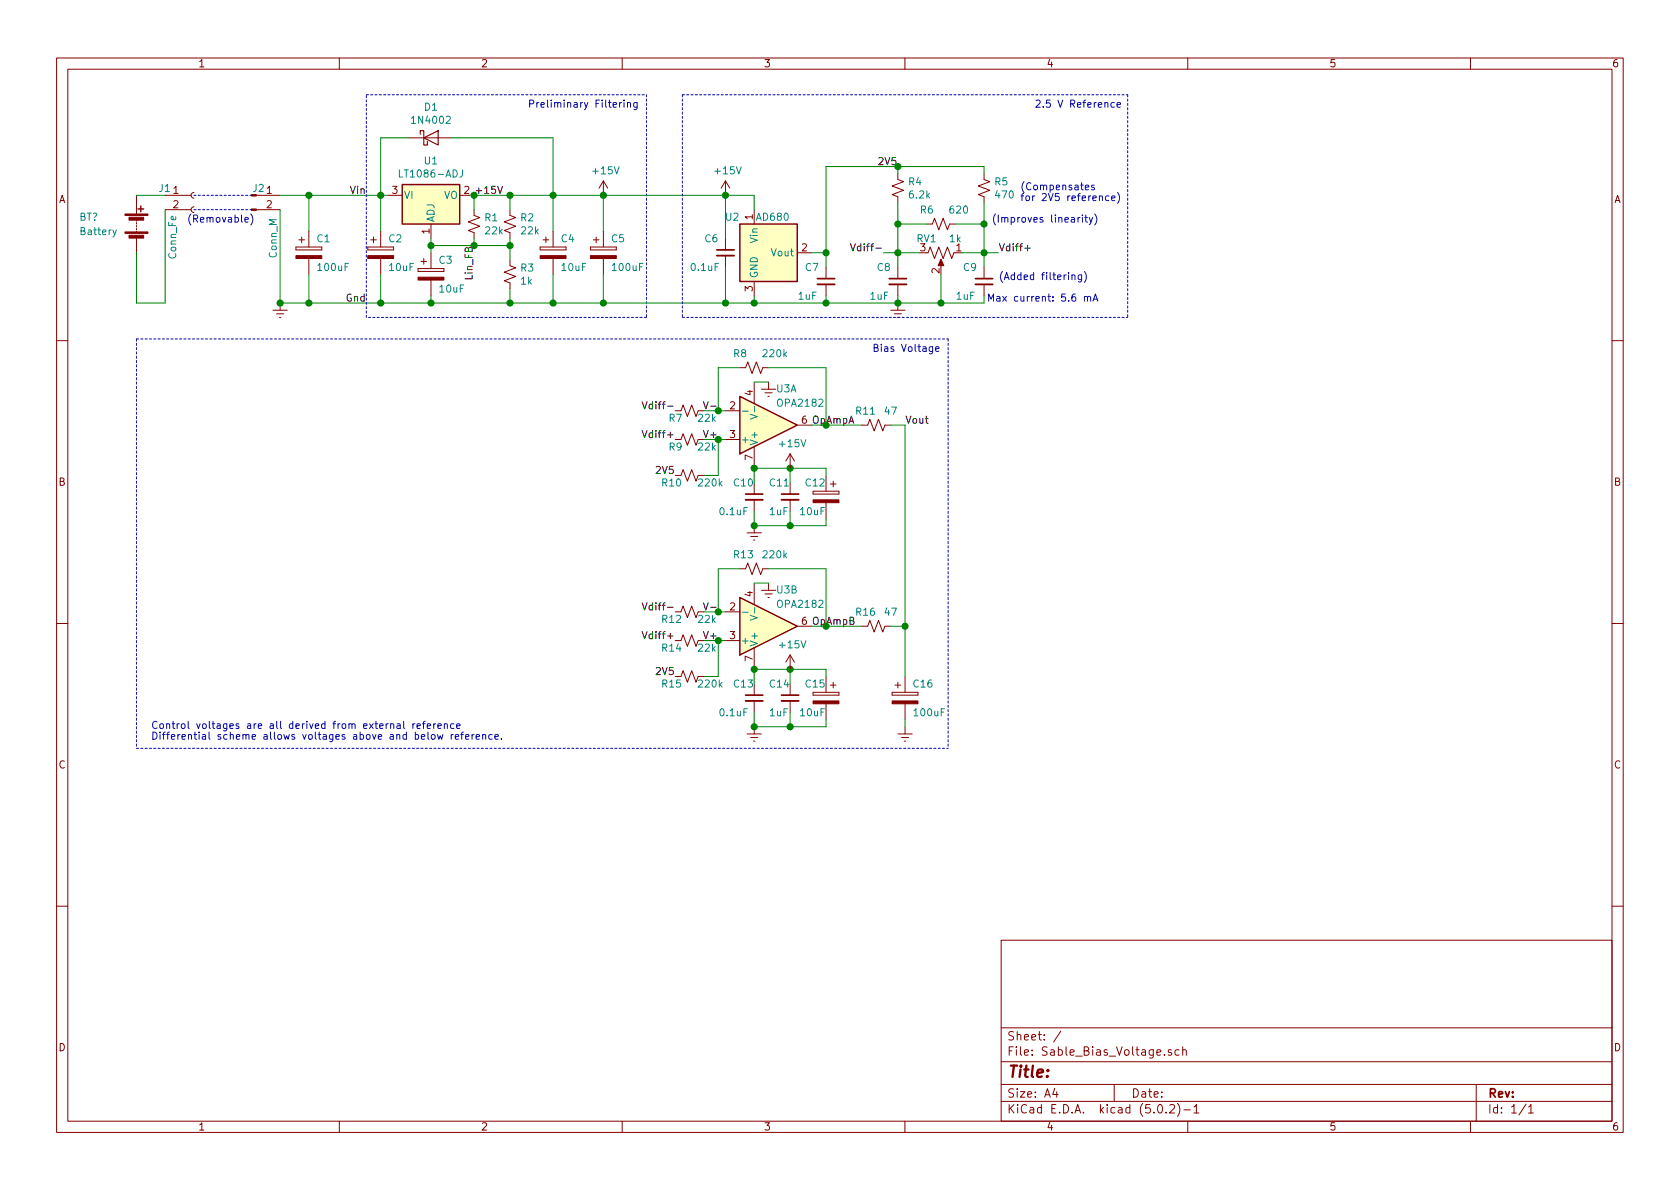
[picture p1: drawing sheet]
<svg xmlns="http://www.w3.org/2000/svg" width="297mm" height="210mm" viewBox="0 0 297 210" stroke-linecap="round" stroke-linejoin="round" font-family="sans-serif">
<g fill="none" stroke="#840000" stroke-width=".18">
<path d="M10 10.3h277v189.9h-277zM12 12.2h273v186.1h-273zM60 10.3v1.9M110 10.3v1.9M160 10.3v1.9M210 10.3v1.9M260 10.3v1.9M24.1 34.5v3.3M24.1 38.9v.2M24.1 39.4v.2M24.1 39.9v.2M29.2 34.5h4.6"/>
<path d="M29.2 37.1h4.6M34.3 36.6l-.3 .1-.2 .3 .1 .4 .4 .2M34.3 34l-.3 .1-.2 .4 .1 .3 .4 .2M45.3 37.1h4.2M45.7 34.5h3.8M68.6 34.5h2.5M72.4 24.4h7.6M76.2 39.6v2.6M81.3 34.5h2.5M83.8 37.1v1l1 .4-2 .7 2 .8-2 .8 1 .3v1.1M90.2 37.1v1l1 .4-2 .7 2 .8-2 .8 1 .3v1.1M106.7 32v2.5"/>
<path d="M106.7 32l-.8 1.3M106.7 32l.7 1.3M128.3 32v2.5M128.3 32l-.8 1.3M128.3 32l.7 1.3M133.3 37.1v2.5M158.7 30.7v1l1.1 .4-2.1 .8 2.1 .7-2.1 .8 1 .4v1M163.8 39.6h1l.4-1 .8 2 .8-2 .7 2 .4-1h1M174 30.7v1l1 .4-2 .8 2 .7-2 .8 1 .4v1M24.1 40.4v.2M24.1 40.9v.2M24.1 42.2v2.5"/>
<path d="M48.3 54.9h2.5M48.9 55.5h1.3M49.4 56.1h.3M49.5 53.6v1.3M52.3 43.7v.5zM52.3 44.2h4.6zM52.3 43.7h4.6zM52.8 42.4h1M53.3 41.9v1M54.6 40.9v2.8M54.6 45.7v2.8M56.9 43.7v.5z"/>
<path d="M65 43.7v.5zM65 44.2h4.6zM65 43.7h4.6zM65.5 42.4h1M66 41.9v1M67.3 40.9v2.8M67.3 45.7v2.8M69.6 43.7v.5zM73.9 47.5v.5zM73.9 48h4.6zM73.9 47.5h4.6zM74.4 46.2h1"/>
<path d="M74.9 45.7v1M76.2 44.7v2.8M76.2 49.5v2.8M78.5 47.5v.5zM90.2 46v1l1 .4-2 .7 2 .8-2 .8 1 .3v1M95.5 43.7v.5zM95.5 44.2h4.6zM95.5 43.7h4.6zM96 42.4h1M96.5 41.9v1M97.8 40.9v2.8M97.8 45.7v2.8"/>
<path d="M100.1 43.7v.5zM104.4 43.7v.5zM104.4 44.2h4.6zM104.4 43.7h4.6zM104.9 42.4h1M105.4 41.9v1M106.7 40.9v2.8M106.7 45.7v2.8M109 43.7v.5zM128.3 42.2v2M128.3 45.2v2M133.3 49.8v2.5"/>
<path d="M141 44.7h2.5M146 47.2v2.1M146 50.3v2M157.5 54.9h2.5M158.1 55.5h1.3M158.6 56.1h.3M158.7 47.2v2.1M158.7 50.3v2M158.7 53.6v1.3M164.1 44.7l.4-1 .7 2 .8-2 .8 2 .7-2 .8 2 .4-1M166.4 46.2v1M174 47.2v2.1"/>
<path d="M174 50.3v2M10 60.2h2M119.4 72.6h1l.4-1 .7 2.1 .8-2.1 .8 2.1 .3-1.1h1.1M119.4 77.7h1l.4-1 .7 2 .8-2 .8 2 .3-1h1.1M128.3 72.6h2.5M128.3 77.7h2.5M130.8 65h1l.4-1 .8 2 .7-2 .8 2 .4-1h1M133.3 67.6v3.8M133.3 79v3.8M134.6 68.8h2.6M135.3 69.5h1.2M135.8 70.1h.2"/>
<path d="M135.9 67.6v1.2M141 75.2h2.5M152.4 75.2h1l.4-1 .8 2 .7-2 .8 2 .4-1h1M285 60.2h2M119.4 84.1h1l.4-1 .7 2 .8-2 .8 2 .3-1h1.1M132.1 94.2h2.5M132.7 94.9h1.3M133.2 95.5h.3M133.3 85.3v2.1M133.3 88.4v2M133.3 93v1.2M139.7 80.3v2.5"/>
<path d="M139.7 85.3v2.1M139.7 88.4v2M139.7 80.3l-.8 1.2M139.7 80.3l.8 1.2M143.8 87.4h4.5zM143.8 86.9h4.5zM143.8 86.9v.5zM146 84.1v2.8M146 88.9v2.8M146.8 85.6h1M147.3 85.1v1M148.3 86.9v.5z"/>
<path d="M10 110.3h2M119.4 108.2h1l.4-1 .7 2 .8-2 .8 2 .3-1h1.1M119.4 113.3h1l.4-1 .7 2 .8-2 .8 2 .3-1h1.1M119.4 119.6h1l.4-1 .7 2 .8-2 .8 2 .3-1h1.1M128.3 108.2h2.5M128.3 113.3h2.5M130.8 100.6h1l.4-1 .8 2 .7-2 .8 2 .4-1h1M133.3 103.1v3.8M133.3 114.5v3.9M134.6 104.4h2.6M135.3 105h1.2M135.8 105.7h.2"/>
<path d="M135.9 103.1v1.3M139.7 115.8v2.6M139.7 115.8l-.8 1.3M139.7 115.8l.8 1.3M141 110.7h2.5M146 119.6v2.8M152.4 110.7h1l.4-1 .8 2.1 .7-2.1 .8 2.1 .4-1.1h1M160 119.6v2.8M285 110.3h2M132.1 129.8h2.5M132.7 130.4h1.3M133.2 131.1h.3"/>
<path d="M133.3 120.9v2M133.3 123.9v2.1M133.3 128.5v1.3M139.7 120.9v2M139.7 123.9v2.1M143.8 122.9h4.5zM143.8 122.4h4.5zM143.8 122.4v.5zM146 124.5v2.7M146.8 121.2h1M147.3 120.6v1.1M148.3 122.4v.5z"/>
<path d="M157.7 122.4v.5zM157.7 122.9h4.6zM157.7 122.4h4.6zM158.2 121.2h1.1M158.7 120.6v1.1M158.7 129.8h2.6M159.4 130.4h1.3M159.9 131.1h.2M160 124.5v2.7M160 128.5v1.3M162.3 122.4v.5zM10 160.2h2"/>
<path d="M177 166.3h108v32h-108zM285 160.2h2M60 198.3v1.9M110 198.3v1.9M160 198.3v1.9M177 194.8h108M177 191.8h108M177 187.8h108M177 181.8h108M186.5 192.5l-.4 1h1M186.8 193v1M187.6 182.3l-1.3 2"/>
<path d="M197 191.8v3M204.8 195.5l.4-.2a.94 .94 0 0 1 0 1.5 .79 .79 0 0 1-.4-1.3zM205.9 186.5v.1M206.2 196.7v.1M206.8 195.5l.2-.2h.4l.2 .2 .1 .3-.1 .2-.8 .8h.9M207.1 185.7l-.3-.1-.2 .2v.2l.5 .2v.3h-.5M208.2 195.1a1.71 1.71 0 0 1 0 2.3M208.5 185.7l-.4-.1-.4 .3 .1 .6 .3 .1 .4-.1M209.1 185.7l.2-.1 .4 .1 .1 .9M209.1 185.1v1.5M209.3 196.3h1.2M210 198.3v1.9"/>
<path d="M211.1 195.8l.4-.5v1.5M211.1 196.8h.9M260 198.3v1.9M261 191.8v6.5M269.8 195.2l-1.2 2M270.3 195.8l.4-.5v1.5M270.3 196.8h.8"/>
</g>
<g fill="#840000" stroke="#840000" stroke-width=".18">
<path d="M52.3 45.2h4.6v.5h-4.6z"/>
<path d="M22.1 41h4.1v.3h-4.1z"/>
<path d="M22.1 37.8h4.1v.3h-4.1z"/>
<path d="M22.8 41.6h2.6v.5h-2.6z"/>
<path d="M22.8 38.4h2.6v.5h-2.6z"/>
<path d="M44.4 37h.9v.2h-.9z"/>
<path d="M44.4 34.4h.9v.3h-.9z"/>
<path d="M65 45.2h4.6v.5h-4.6z"/>
<path d="M95.5 45.2h4.6v.5h-4.6z"/>
<path d="M104.4 45.2h4.6v.5h-4.6z"/>
<path d="M73.9 49h4.6v.5h-4.6z"/>
<path d="M166.4 45.8l.5 1.2h-1z"/>
<path d="M143.8 88.4h4.5v.5h-4.5z"/>
<path d="M143.8 123.9h4.5v.6h-4.5z"/>
<path d="M157.7 123.9h4.6v.6h-4.6z"/>
</g>
<g fill="#ffffc2" stroke="#ffffc2" stroke-width=".18">
<path d="M71.1 32.6h10.2v7h-10.2z"/>
<path d="M130.8 39.6h10.2v10.2h-10.2z"/>
<path d="M130.8 70.1l10.2 5.1-10.2 5.1z"/>
<path d="M130.8 105.7l10.2 5-10.2 5.1z"/>
</g>
<path d="M24.4 37h1M24.9 36.4v1.1M71.1 32.6h10.2v7h-10.2zM130.8 39.6h10.2v10.2h-10.2zM130.8 70.1l10.2 5.1-10.2 5.1zM130.8 105.7l10.2 5-10.2 5.1z" fill="none" stroke="#840000" stroke-width=".25"/>
<path d="M81.8 30v1l-.2 .3h-.3M20.6 40.7l-.5 1.1-.1 .1M131.3 72.7h1M132.6 73.2l1.3 .5-1.3 .4M133.4 71.9v.9M131.3 108.3h1M132.6 108.8l1.3 .4-1.3 .5M133.4 107.4v1" fill="none" stroke="#008484" stroke-width=".18"/>
<g fill="none" stroke="#0000c2" stroke-width=".18">
<path d="M93.6 18.4l.7-.1 .1-.2-.1-.3-.2-.1h-.5v1.3M94.9 18.1v.9M95.3 18.1l-.4 .3M112.6 18.1v1l-.2 .3-.3-.1M112.6 18.2l-.3-.1-.3 .3 .2 .5h.4M197 18.2l-.3-.1-.3 .3 .1 .5h.5M197.5 18.5l.6-.1v-.2l-.4-.1-.2 .2 .1 .6h.5M43.3 38.9l.6-.1-.1-.3-.3-.1-.2 .2 .1 .6h.4M44.3 37.8a1.4 1.4 0 0 1 0 2M176 37.8a1.47 1.47 0 0 0 0 2M176.5 38v1.3M177.1 38.6l.2-.2 .3 .1v.8"/>
<path d="M177.1 38.4v.9M191.9 33.1l.6-.1-.1-.2-.3-.1-.2 .2v.6h.5M193.5 32.8l-.3-.1-.2 .2v.2l.5 .1v.3h-.5M193.5 37.8a1.4 1.4 0 0 1 0 2M196.1 34.7l-.4-.1-.2 .3 .1 .5h.5M196.5 35l.7-.1-.1-.2-.4-.1-.2 .2 .1 .6h.5M197.6 34a1.47 1.47 0 0 1 0 2M174.8 53.3v-1.3l.4 .9 .5-.9v1.3M176.3 52.5h.4l.1 .8M176.8 52.7l-.4 .1-.2 .2 .1 .2h.5M189.5 48.7l.2-.1 .3 .1 .1 .7M189.5 48.6v.8"/>
<path d="M191.2 48.6v1l-.2 .3-.3-.1M191.2 48.7l-.3-.1-.3 .2 .2 .6h.4M191.7 48a1.47 1.47 0 0 1 0 1.9M193.2 53.3l.5-1.3 .4 1.3M193.4 52.9h.6M154.6 61.5l.5-.1 .1-.2-.1-.2-.5-.1v1.2h.4l.2-.1 .1-.3-.3-.2M70.2 128h.5l.1 .8M70.8 128.3h-.5l-.1 .2v.3h.6M71.4 127.6v1l.2 .2M73 128v.8M73.4 128l-.4 .2M73.7 128.4l.6-.1v-.3h-.4l-.2 .2 .1 .6h.5"/>
<path d="M74.7 128h.5M75.2 127.6l-.3 .1v1.1M75.5 128.4l.6-.1v-.3h-.4l-.2 .2 .1 .6h.5M76.7 128v.8M77 128l-.3 .2M77.3 129.9l.3 .8 .2-.6 .3 .6 .2-.8M77.4 128.4l.6-.1v-.3h-.4l-.2 .2 .1 .6h.5M78.6 128.1l.1-.1h.3l.1 .8M78.6 128v.8M79.8 129.9v.8M80.1 129.9h-.2l-.1 .2M80.3 128h-.4l-.2 .2 .1 .6h.5"/>
<path d="M80.5 130.3l.6-.1v-.3h-.4l-.2 .2 .1 .6h.5M80.7 128.4l.7-.1-.1-.3h-.4l-.2 .2 .1 .6h.5M81.5 129.9h.4M81.9 129.5l-.3 .1v1.1M82.3 130.3l.6-.1v-.3h-.4l-.2 .2 .1 .6h.5M83.5 129.9v.8M83.8 129.9l-.3 .2M84.2 130.3l.6-.1-.1-.3h-.3l-.2 .2 .1 .6h.4M85.3 130l.2-.1h.3l.1 .8M85.3 129.9v.8M87 129.9h-.3l-.3 .2 .1 .6h.5M87.5 130.3l.6-.1v-.3h-.4l-.2 .2 .1 .6h.5"/>
<path d="M88.7 130.6v.1"/>
</g>
<g fill="none" stroke="#008400" stroke-width=".18">
<path d="M24.1 34.5h5.1M29.2 37.1v16.5h-5.1v-8.9M49.5 34.5h19.1M49.5 37.1v16.5h124.5v-1.3M54.6 34.5v6.4M72.4 24.4h-5.1v16.5M80 24.4h17.8v16.5M83.8 37.1v-2.6h49.5v2.6M90.2 34.5v2.6M106.7 34.5v6.4M128.3 34.5v7.7M158.7 29.5v1.2"/>
<path d="M158.7 35.8v11.4M158.7 39.6h5.1M168.9 39.6h5.1M174 30.7v-1.2h-28v17.7M174 35.8v11.4M54.6 48.5v5.1M67.3 48.5v5.1M76.2 42.2v2.5M76.2 52.3v1.3M76.2 43.4h14M83.8 42.2v1.2M90.2 42.2v3.8"/>
<path d="M90.2 51v2.6M97.8 48.5v5.1M106.7 48.5v5.1M128.3 47.2v6.4M133.3 52.3v1.3M143.5 44.7h2.5M146 52.3v1.3M156.2 44.7h6.4M158.7 52.3v1.3M166.4 48.5v5.1M170.2 44.7h6.3M124.5 72.6h3.8"/>
<path d="M128.3 77.7h-1.3v6.4h-2.5M130.8 65h-3.8v7.6M133.3 67.6h2.6M135.9 65h10.1v10.2h6.4M157.5 75.2h2.5v44.4M133.3 90.4v2.6h12.7v-1.3M139.7 82.8v2.5M139.7 90.4v2.6M146 84.1v-1.3h-12.7v2.5M124.5 108.2h3.8M128.3 113.3h-1.3v6.3h-2.5M130.8 100.6h-3.8v7.6"/>
<path d="M133.3 103.1h2.6M135.9 100.6h10.1v10.1h6.4M139.7 118.4v2.5M146 119.6v-1.2h-12.7v2.5M157.5 110.7h2.5M133.3 126v2.5h12.7v-1.3M139.7 126v2.5M160 127.2v1.3"/>
</g>
<g fill="#008400" stroke="#008400" stroke-width=".25">
<circle cx="83.8" cy="34.5" r=".51"/>
<circle cx="90.2" cy="43.4" r=".51"/>
<circle cx="90.2" cy="53.6" r=".51"/>
<circle cx="90.2" cy="34.5" r=".51"/>
<circle cx="97.8" cy="53.6" r=".51"/>
<circle cx="97.8" cy="34.5" r=".51"/>
<circle cx="54.6" cy="34.5" r=".51"/>
<circle cx="54.6" cy="53.6" r=".51"/>
<circle cx="67.3" cy="53.6" r=".51"/>
<circle cx="67.3" cy="34.5" r=".51"/>
<circle cx="83.8" cy="43.4" r=".51"/>
<circle cx="76.2" cy="43.4" r=".51"/>
<circle cx="76.2" cy="53.6" r=".51"/>
<circle cx="106.7" cy="34.5" r=".51"/>
<circle cx="128.3" cy="34.5" r=".51"/>
<circle cx="49.5" cy="53.6" r=".51"/>
<circle cx="133.4" cy="53.6" r=".51"/>
<circle cx="158.8" cy="44.7" r=".51"/>
<circle cx="174" cy="44.7" r=".51"/>
<circle cx="166.4" cy="53.6" r=".51"/>
<circle cx="174" cy="39.6" r=".51"/>
<circle cx="158.8" cy="39.6" r=".51"/>
<circle cx="158.8" cy="53.6" r=".51"/>
<circle cx="127" cy="72.6" r=".51"/>
<circle cx="127" cy="77.7" r=".51"/>
<circle cx="139.7" cy="82.8" r=".51"/>
<circle cx="139.7" cy="93" r=".51"/>
<circle cx="133.4" cy="82.8" r=".51"/>
<circle cx="133.4" cy="93" r=".51"/>
<circle cx="106.7" cy="53.6" r=".51"/>
<circle cx="128.3" cy="53.6" r=".51"/>
<circle cx="127" cy="108.2" r=".51"/>
<circle cx="127" cy="113.3" r=".51"/>
<circle cx="139.7" cy="118.4" r=".51"/>
<circle cx="139.7" cy="128.5" r=".51"/>
<circle cx="133.4" cy="118.4" r=".51"/>
<circle cx="133.4" cy="128.5" r=".51"/>
<circle cx="160" cy="110.7" r=".51"/>
<circle cx="146.1" cy="44.7" r=".51"/>
<circle cx="158.8" cy="29.5" r=".51"/>
<circle cx="146.1" cy="53.6" r=".51"/>
</g>
<g fill="none" stroke="#0000c2" stroke-width=".18" stroke-dasharray=".4 .4">
<path d="M64.8 16.8h49.5M114.3 16.8v39.3M120.6 16.8h78.8M120.6 16.8v39.3M199.4 16.8v39.3M34.3 34.5h10.1M34.3 37.1h10.1M24.1 59.9v72.4M24.1 59.9h143.5M64.8 56.1v-39.3M114.3 56.1h-49.5M120.6 56.1h78.8"/>
<path d="M167.6 59.9v72.4M24.1 132.3h143.5"/>
</g>
<path d="M74.3 23.7v-.6h.6v2.5h.7v-.6M74.9 24.4l2.6-1.3v2.5z" fill="none" stroke="#840000" stroke-width=".2"/>
<path d="M126.7 45.2h3.1M144.5 50.3h3.1M157.2 50.3h3.1M172.5 50.3h3M131.8 88.4h3.1M138.2 88.4h3M131.8 123.9h3.1M138.2 123.9h3" fill="none" stroke="#840000" stroke-width=".33"/>
<path d="M126.7 44.2h3.1M144.5 49.3h3.1M157.2 49.3h3.1M172.5 49.3h3M131.8 87.4h3.1M138.2 87.4h3M131.8 122.9h3.1M138.2 122.9h3" fill="none" stroke="#840000" stroke-width=".3"/>
<path d="M88 32.9l.4 1.3 .4-1.3M150.4 43.1l.4 1.3 .4-1.3M181.2 43.9h1M181.7 43.4v1M113.5 76.1l.5 1.3 .4-1.3M113.5 71l.5 1.3 .4-1.3M124.4 71l.4 1.3 .4-1.3M125.7 71.8h.9M113.5 111.7l.5 1.2 .4-1.2M113.5 106.6l.5 1.3 .4-1.3M124.4 106.6l.4 1.3 .4-1.3M125.7 107.4h.9" fill="none" stroke="#000" stroke-width=".18"/>
<text font-size="2.8" fill="#840000" x="178" y="190.5">Title:</text>
<g font-size="2.1" fill="#840000">
<text x="178" y="184">Sheet: /</text>
<text x="178" y="186.7">File: Sable_Bias_Voltage.sch</text>
<text x="178" y="196.9">KiCad E.D.A. kicad (5.0.2)-1</text>
<text x="178" y="194.1">Size: A4</text>
<text x="200" y="194.1">Date:</text>
<text x="263" y="194.1">Rev:</text>
<text x="263" y="196.9">Id: 1/1</text>
</g>
<g font-size="1.8" fill="#840000">
<text x="35" y="11.9">1</text>
<text x="85" y="11.9">2</text>
<text x="135" y="11.9">3</text>
<text x="185" y="11.9">4</text>
<text x="235" y="11.9">5</text>
<text x="285" y="11.9">6</text>
<text x="10.4" y="35.9">A</text>
<text x="30.6" y="34.3">1</text>
<text x="47.1" y="34.3">1</text>
<text x="69.4" y="34.3">3</text>
<text x="285.4" y="35.9">A</text>
<text x="30.6" y="36.8">2</text>
<text x="47.1" y="36.8">2</text>
<text x="75.9" y="41.4" transform="rotate(-90 75.9 41.4)">1</text>
<text x="133.1" y="38.8" transform="rotate(-90 133.1 38.8)">1</text>
<text x="141.8" y="44.4">2</text>
<text x="162.7" y="44.4">3</text>
<text x="169.1" y="44.4">1</text>
<text x="133.1" y="51.5" transform="rotate(-90 133.1 51.5)">3</text>
<text x="166.1" y="48.4" transform="rotate(-90 166.1 48.4)">2</text>
<text x="133.1" y="69.9" transform="rotate(-90 133.1 69.9)">4</text>
<text x="129.1" y="72.4">2</text>
<text x="129.1" y="77.5">3</text>
<text x="133.1" y="81.4" transform="rotate(-90 133.1 81.4)">7</text>
<text x="10.4" y="85.9">B</text>
<text x="285.4" y="85.9">B</text>
<text x="129.1" y="107.9">2</text>
<text x="133.1" y="105.5" transform="rotate(-90 133.1 105.5)">4</text>
<text x="129.1" y="113">3</text>
<text x="133.1" y="116.9" transform="rotate(-90 133.1 116.9)">7</text>
<text x="10.4" y="135.9">C</text>
<text x="285.4" y="135.9">C</text>
<text x="10.4" y="185.9">D</text>
<text x="285.4" y="185.9">D</text>
<text x="35" y="199.9">1</text>
<text x="85" y="199.9">2</text>
<text x="135" y="199.9">3</text>
<text x="185" y="199.9">4</text>
<text x="235" y="199.9">5</text>
<text x="285" y="199.9">6</text>
</g>
<g font-size="1.8" fill="#008484">
<text x="73.1" y="21.9">1N4002</text>
<text x="75.1" y="19.6">D1</text>
<text x="75.1" y="29.1">U1</text>
<text x="28.1" y="34">J1</text>
<text x="44.8" y="34">J2</text>
<text x="71.1" y="31.4">LT1086-ADJ</text>
<text x="71.4" y="35.2">VI</text>
<text x="78.5" y="35.2">VO</text>
<text x="105" y="30.8">+15V</text>
<text x="126.6" y="30.8">+15V</text>
<text x="160.7" y="32.8">R4</text>
<text x="160.9" y="35.1">6.2k</text>
<text x="175.9" y="32.8">R5</text>
<text x="176.1" y="35.1">470</text>
<text x="14" y="39">BT?</text>
<text x="14.4" y="41.6">Battery</text>
<text x="76.8" y="39.4" transform="rotate(-90 76.8 39.4)">ADJ</text>
<text x="85.8" y="39.1">R1</text>
<text x="85.9" y="41.4">22k</text>
<text x="92.1" y="39.1">R2</text>
<text x="92.2" y="41.4">22k</text>
<text x="128.3" y="39">U2</text>
<text x="133.9" y="39">AD680</text>
<text x="162.8" y="37.8">R6</text>
<text x="168" y="37.8">620</text>
<text x="31.2" y="45.7" transform="rotate(-90 31.2 45.7)">Conn_Fe</text>
<text x="48.9" y="45.6" transform="rotate(-90 48.9 45.6)">Conn_M</text>
<text x="56.1" y="42.8">C1</text>
<text x="56.3" y="47.9">100uF</text>
<text x="68.8" y="42.8">C2</text>
<text x="68.9" y="47.9">10uF</text>
<text x="77.7" y="46.7">C3</text>
<text x="99.3" y="42.8">C4</text>
<text x="99.4" y="47.9">10uF</text>
<text x="108.2" y="42.8">C5</text>
<text x="108.4" y="47.9">100uF</text>
<text x="122.3" y="47.9">0.1uF</text>
<text x="124.7" y="42.8">C6</text>
<text x="134" y="42.9" transform="rotate(-90 134 42.9)">Vin</text>
<text x="136.5" y="45.3">Vout</text>
<text x="142.4" y="47.9">C7</text>
<text x="155.1" y="47.9">C8</text>
<text x="162.1" y="42.8">RV1</text>
<text x="167.9" y="42.8">1k</text>
<text x="170.4" y="47.9">C9</text>
<text x="77.8" y="51.7">10uF</text>
<text x="92.1" y="48">R3</text>
<text x="92.1" y="50.3">1k</text>
<text x="134" y="49.3" transform="rotate(-90 134 49.3)">GND</text>
<text x="141.2" y="53">1uF</text>
<text x="153.9" y="53">1uF</text>
<text x="169.1" y="53">1uF</text>
<text x="129.7" y="63.2">R8</text>
<text x="135.1" y="63.2">220k</text>
<text x="137.3" y="69.4">U3A</text>
<text x="137.6" y="71.9">OPA2182</text>
<text x="118.3" y="74.6">R7</text>
<text x="123.5" y="74.6">22k</text>
<text x="151.4" y="73.3">R11</text>
<text x="156.5" y="73.3">47</text>
<text x="118.3" y="79.7">R9</text>
<text x="123.5" y="79.7">22k</text>
<text x="130.9" y="78.4">+</text>
<text x="134" y="78.9" transform="rotate(-90 134 78.9)">V+</text>
<text x="138" y="79.1">+15V</text>
<text x="117.1" y="86">R10</text>
<text x="123.6" y="86">220k</text>
<text x="129.8" y="86">C10</text>
<text x="136.2" y="86">C11</text>
<text x="142.5" y="86">C12</text>
<text x="127.4" y="91.1">0.1uF</text>
<text x="136.1" y="91.1">1uF</text>
<text x="141.6" y="91.1">10uF</text>
<text x="129.8" y="98.7">R13</text>
<text x="135.1" y="98.7">220k</text>
<text x="137.4" y="104.9">U3B</text>
<text x="137.6" y="107.5">OPA2182</text>
<text x="117.1" y="110.2">R12</text>
<text x="123.5" y="110.2">22k</text>
<text x="130.9" y="113.9">+</text>
<text x="151.4" y="108.9">R16</text>
<text x="156.5" y="108.9">47</text>
<text x="117.1" y="115.2">R14</text>
<text x="123.5" y="115.2">22k</text>
<text x="134" y="114.4" transform="rotate(-90 134 114.4)">V+</text>
<text x="138" y="114.6">+15V</text>
<text x="117.1" y="121.6">R15</text>
<text x="123.6" y="121.6">220k</text>
<text x="129.8" y="121.6">C13</text>
<text x="136.2" y="121.6">C14</text>
<text x="142.5" y="121.6">C15</text>
<text x="161.6" y="121.6">C16</text>
<text x="127.4" y="126.7">0.1uF</text>
<text x="136.1" y="126.7">1uF</text>
<text x="141.6" y="126.7">10uF</text>
<text x="161.7" y="126.7">100uF</text>
</g>
<g font-size="1.8" fill="#0000c2">
<text x="95.9" y="19">Preliminary Filtering</text>
<text x="182.9" y="19">2.5 V Reference</text>
<text x="180.3" y="33.6">(Compensates</text>
<text x="180.3" y="35.6">for 2V5 reference)</text>
<text x="33" y="39.4">(Removable)</text>
<text x="178" y="39.4">(Improves linearity)</text>
<text x="176.5" y="49.5">(Added filtering)</text>
<text x="177.4" y="53.3">Max current: 5.6 mA</text>
<text x="155.8" y="62.2">Bias Voltage</text>
<text x="26.7" y="128.9">Control voltages are all derived from external reference</text>
<text x="26.7" y="130.8">Differential scheme allows voltages above and below reference.</text>
</g>
<g font-size="1.8">
<text x="155.6" y="29.2">2V5</text>
<text x="62" y="34.3">Vin</text>
<text x="82.1" y="34.3">2 +15V</text>
<text x="151.7" y="44.4">Vdiff-</text>
<text x="176.5" y="44.4">Vdiff+</text>
<text x="61.2" y="53.3">Gnd</text>
<text x="83.6" y="49.4" transform="rotate(-90 83.6 49.4)">Lin_FB</text>
<text x="114.4" y="77.5">Vdiff+</text>
<text x="114.9" y="72.4">Vdiff-</text>
<text x="124.8" y="77.5">V+</text>
<text x="141.8" y="74.9">6 OpAmpA</text>
<text x="160" y="74.9">Vout</text>
<text x="116.2" y="83.8">2V5</text>
<text x="114.9" y="107.9">Vdiff-</text>
<text x="114.4" y="113">Vdiff+</text>
<text x="124.8" y="113">V+</text>
<text x="141.8" y="110.5">6 OpAmpB</text>
<text x="116.2" y="119.4">2V5</text>
</g>
</svg>
